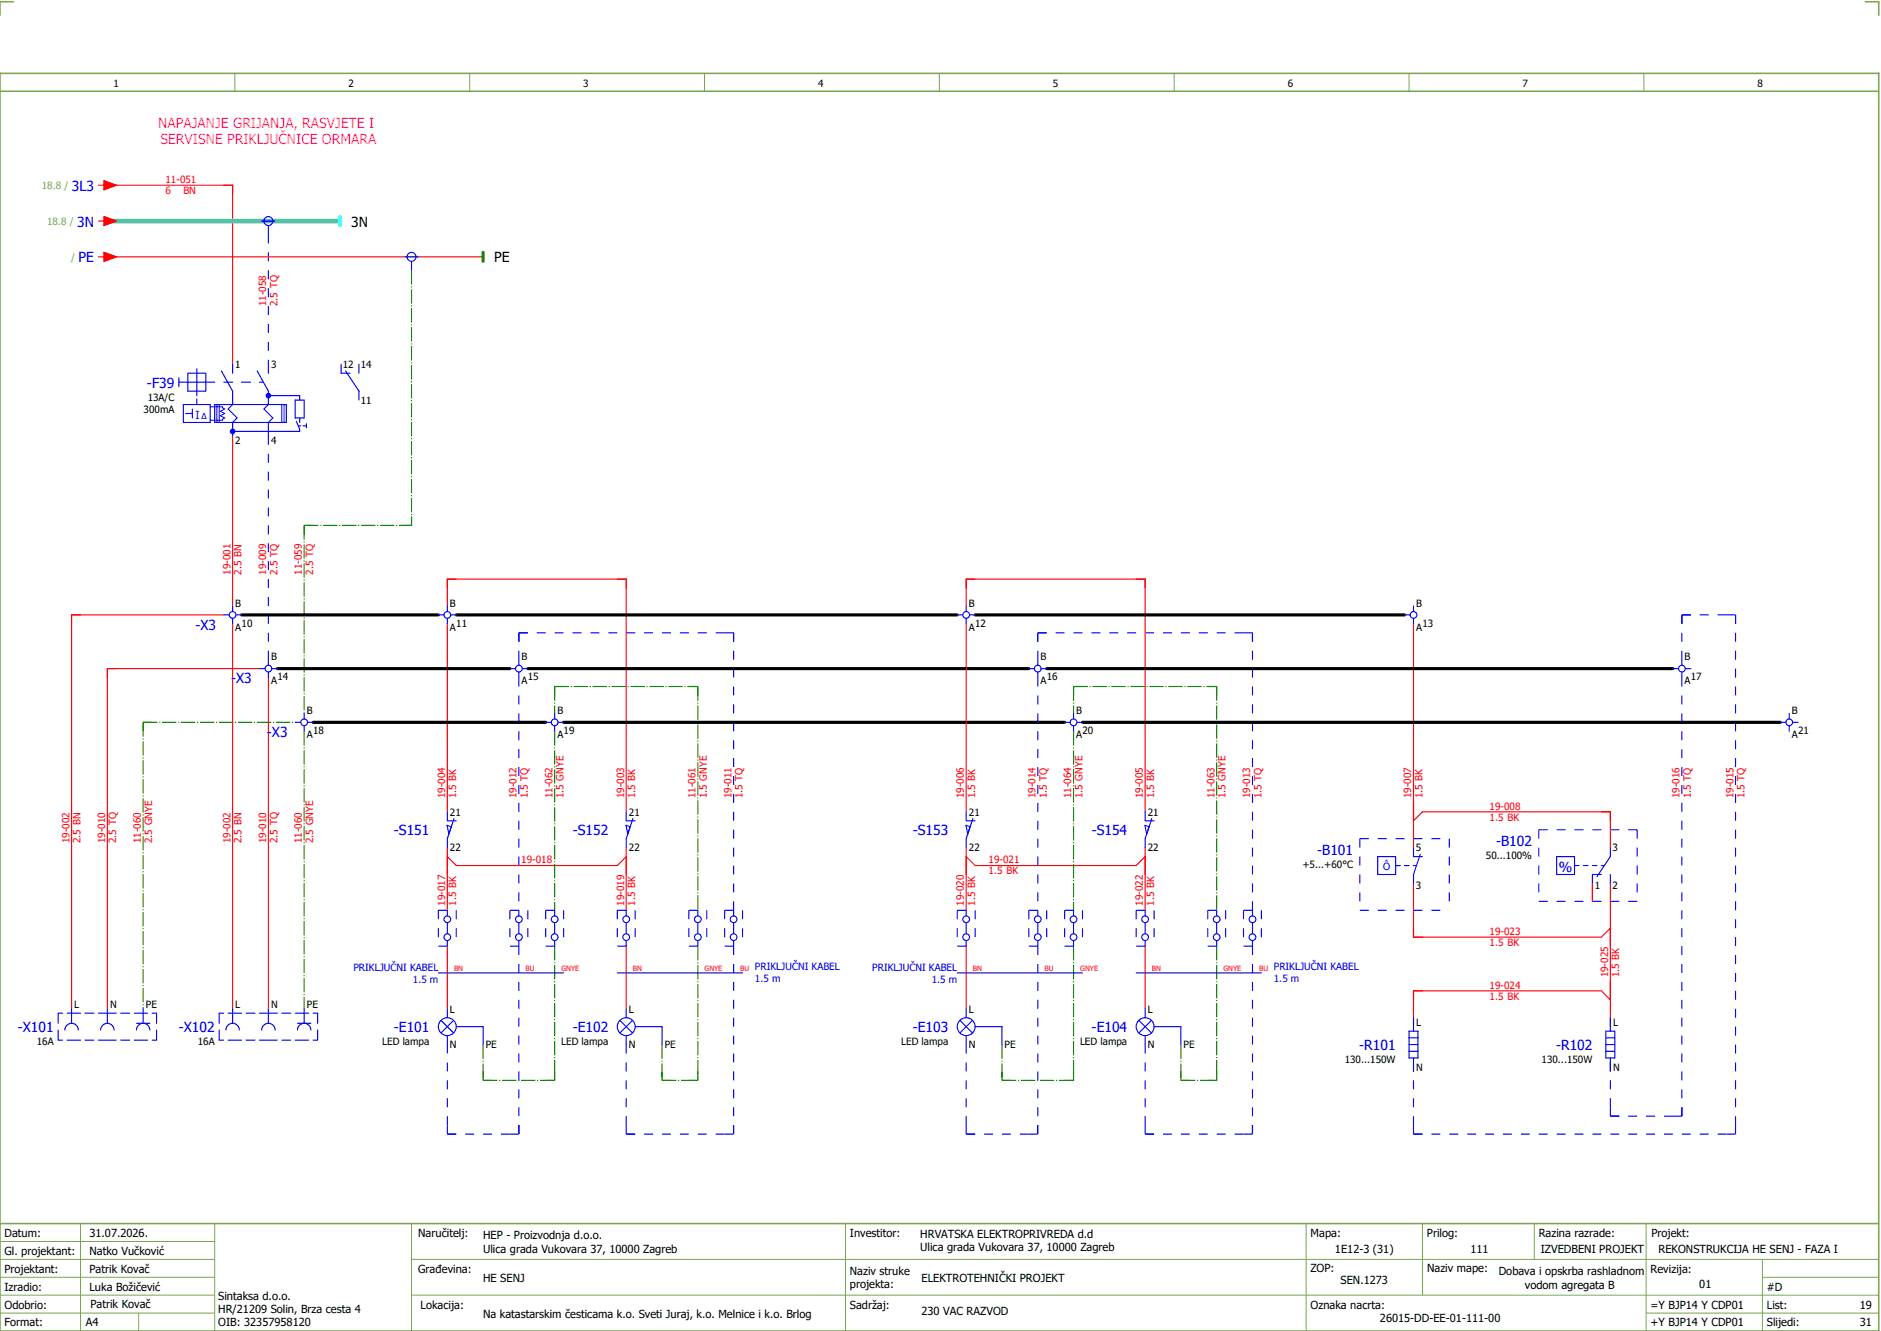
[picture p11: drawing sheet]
<svg xmlns="http://www.w3.org/2000/svg" width="421mm" height="297mm" viewBox="0 0 421 297" stroke-linecap="round" stroke-linejoin="round" font-family="sans-serif">
<path d="M0 16.4h420v281h-420zM3 .4h-3v3M417 .4h3v3M0 20.4h420M0 273.4h420" fill="none" stroke="#7ca552" stroke-width=".35"/>
<g fill="none" stroke="#7ca552" stroke-width=".22">
<path d="M52.5 16.4v4M105 16.4v4M157.5 16.4v4M210 16.4v4M262.5 16.4v4M315 16.4v4M367.5 16.4v4M0 277.4h48M18 273.4v24M48 273.4v24M92 273.4v24M189 273.4v24"/>
<path d="M292 273.4v23.8M318 273.4v16M343 273.4v8M368 273.4v23.8M0 281.4h48M0 285.4h47.8M0 293.4h47.8M31 293.4v4M47.8 289.4h-47.8M92 281.4h328M92 289.4h328M368 293.4h52"/>
<path d="M394 285.4h26M394 281.4v15.8"/>
</g>
<g fill="none" stroke="#f00" stroke-width=".25">
<path d="M24 41.4h28v40M24 57.4h84M52 97.4v38M50 137.4h-34v88M52 139.4v86M100 135.4v-6h40v52M100 139.4v42M216 135.4v-6h40v52M216 139.4v42M316 139.4v50M58 149.4h-34v76M60 151.4v74"/>
<path d="M100 189.4v14M100 191.4l2 2h36l2-2M140 189.4v14M216 191.4l2 2h36l2-2M216 189.4v14M256 189.4v14M316 197.4v12h42l2-2M316 183.4l2-2h42v8M356 197.4v4M360 197.4v32M100 211.4v14M140 211.4v14"/>
<path d="M216 211.4v14M256 211.4v14M360 223.4l-2-2h-42v8"/>
</g>
<g fill="none" stroke="#00f" stroke-width=".25" stroke-dasharray="2 2" stroke-linecap="butt">
<path d="M60 52.4v29M60 97.4v50M376 137.4h12M376 137.4v10M376 137.4h2M376 137.4v2M386 137.4h2M388 137.4v116M388 137.4v2M116 141.4h48M116 141.4v6M116 151.4v52"/>
<path d="M116 141.4h2M116 141.4v2M162 141.4h2M164 141.4v62M164 141.4v2M232 141.4h48M232 141.4v6M232 151.4v52M232 141.4h2M232 141.4v2M278 141.4h2M280 141.4v62"/>
<path d="M280 141.4v2M376 151.4v98M116 211.4v42M164 211.4v42M232 211.4v42M280 211.4v42M100 233.4v20M140 233.4v20M216 233.4v20M256 233.4v20M316 237.4v16M360 237.4v12"/>
<path d="M100 253.4h16M100 251.4v2M100 253.4h2M114 253.4h2M116 251.4v2M140 253.4h24M140 251.4v2M140 253.4h2M162 253.4h2M164 251.4v2M216 253.4h16M216 251.4v2"/>
<path d="M216 253.4h2M230 253.4h2M232 251.4v2M256 253.4h24M256 251.4v2M256 253.4h2M278 253.4h2M280 251.4v2M316 253.4h72M316 251.4v2M316 253.4h2M360 249.4h16"/>
<path d="M360 247.4v2M360 249.4h2M374 249.4h2M376 247.4v2M386 253.4h2M388 251.4v2"/>
</g>
<g fill="none" stroke="#008000" stroke-width=".25" stroke-dasharray="3.2 .4 .3 .4" stroke-linecap="butt">
<path d="M92 60.4v57M68 117.4h24M68 117.4v42M68 117.4h2M68 117.4v2M90 117.4h2M92 115.4v2M124 153.4h32M124 153.4v6M124 153.4h2M124 153.4v2M154 153.4h2"/>
<path d="M156 153.4v50M156 153.4v2M240 153.4h32M240 153.4v6M240 153.4h2M240 153.4v2M270 153.4h2M272 153.4v50M272 153.4v2M32 161.4h34M32 161.4v64M32 161.4h2"/>
<path d="M32 161.4v2M68 163.4v62M124 163.4v40M240 163.4v40M124 211.4v30M156 211.4v30M240 211.4v30M272 211.4v30M108 233.4v8M108 239.4v2M124 239.4v2M148 233.4v8"/>
<path d="M148 239.4v2M156 239.4v2M224 233.4v8M224 239.4v2M240 239.4v2M264 233.4v8M264 239.4v2M272 239.4v2M108 241.4h16M108 241.4h2M122 241.4h2M148 241.4h8"/>
<path d="M148 241.4h2M154 241.4h2M224 241.4h16M224 241.4h2M238 241.4h2M264 241.4h8M264 241.4h2M270 241.4h2"/>
</g>
<path d="M24 49.4h52" fill="none" stroke="#00d2d2" stroke-width="1"/>
<g fill="none" stroke="#00f" stroke-width=".25">
<path d="M90.5 57.4h3M92 58.4v2M40 85.4h8M40 84.4v2M41.5 92.4h1.5M42 83.4h4v4h-4zM44 82.4v6M44 89.1v1.3M52 90.4l-1 1 2 2-1 1M52 96.4h15M60 87.4v3l-1 1 2 2-1 1v3M60 81.4v2"/>
<path d="M60 88.4h7M66 89.4h2v4h-2zM66.7 95.1h.6M67 93.4v1M68.5 94.7v.9M100 206.1v2.5M116 206.1v2.5M124 206.1v2.5M140 206.1v2.5M156 206.1v2.5M164 206.1v2.5M216 206.1v2.5"/>
<path d="M232 206.1v2.5M240 206.1v2.5M256 206.1v2.5M272 206.1v2.5M280 206.1v2.5"/>
<circle cx="92" cy="57.4" r="1"/>
</g>
<path d="M54 137.4h44M102 137.4h112M218 137.4h96M62 149.4h52M118 149.4h112M234 149.4h140M70 161.4h52M126 161.4h112M242 161.4h156" fill="none" stroke="#000" stroke-width=".7"/>
<path d="M108 56.4v2" fill="none" stroke="#008000" stroke-width=".7"/>
<path d="M76 48.4v2" fill="none" stroke="#0ff" stroke-width=".7"/>
<path d="M48.5 90.4v4M49.8 90.9v.2l.5 .3-1.1 .5 1.1 .5-1.1 .5M50.3 93.4l-.5 .2M63 90.4v4M63.5 90.4v4" fill="none" stroke="#00f" stroke-width=".22"/>
<circle cx="60" cy="88.4" r=".63" fill="#00f"/>
<path d="M47 90.9h2.8M49.2 92.9l1.1 .5" fill="none" stroke="#00f" stroke-width=".22"/>
<path d="M41 90.4h6v4h-6zM49.5 82.9l2.5 4.5v3M50 85.4h2M57.5 82.9l2.5 4.5M66.2 94.1l.8 1.8" fill="none" stroke="#00f" stroke-width=".25"/>
<circle cx="52" cy="96.4" r=".62" fill="#00f"/>
<g fill="none" stroke="#00f" stroke-width=".25">
<path d="M58.5 49.4h3M60 50.4v2M43 91.4v2M48 90.4h16v4h-16zM52 81.4v2M52 94.4v3M54 85.4h2M58 85.4h.9M67 88.4v1M67 95.9v.5M67.7 95.1h.8M76.3 81.4v2h1.9"/>
<path d="M77.2 82.9l3.1 4.5v2M80.2 81.4v2M50 137.4h1.3M52 135.4v1.2M52 138.1v1.3M52.8 137.4h1.2M98 137.4h1.3M100 135.4v1.2M100 138.1v1.3M100.8 137.4h1.2M214 137.4h1.2M216 135.4v1.2"/>
<path d="M216 138.1v1.3M216.7 137.4h1.3M314 137.4h1.2M316 135.4v1.2M316 138.1v1.3M58 149.4h1.3M60 147.4v1.2M60 150.1v1.3M60.8 149.4h1.2M68 159.4v1.2M114 149.4h1.3M116 147.4v1.2"/>
<path d="M116 150.1v1.3M116.8 149.4h1.2M124 159.4v1.2M230 149.4h1.3M232 147.4v1.2M232 150.1v1.3M232.8 149.4h1.2M240 159.4v1.2M374 149.4h1.2M376 147.4v1.2M376 150.1v1.3M376.7 149.4h1.3"/>
<path d="M400 159.4v1.2M66 161.4h1.3M68 162.1v1.3M68.8 161.4h1.2M122 161.4h1.2M124 162.1v1.3M124.7 161.4h1.3M238 161.4h1.3M240 162.1v1.3M240.8 161.4h1.2M398 161.4h1.2M400 162.1v1.3"/>
<path d="M400.7 161.4h1.3M100 181.4v2h2M100.9 184.7l-.9-.3 .3 2M101.5 182.9l-1.5 4.5v2M140 181.4v2h2M140.9 184.7l-.9-.3 .3 2M141.5 182.9l-1.5 4.5v2M216 181.4v2h2M216.9 184.7l-.9-.3 .3 2M217.5 182.9l-1.5 4.5v2M256 181.4v2h2M256 187.4v2"/>
<path d="M256.9 184.7l-.9-.3 .3 2M257.5 182.9l-1.5 4.5M308 191.4h4v4h-4zM312 193.4h1M314 193.4h1M316 193.4h.7M316 189.4v2h2M317.5 190.9l-1.5 4.5v2M348 191.4h4v4h-4zM352 193.4h1M354 193.4h1M356 193.4h1"/>
<path d="M358 193.4h.7M358 195.4h-2v2M360 195.4v2M360 191.4l-3 4.5M360 189.4v2M98 217.4h28M100 203.4v1.2M100 210.1v1.3M116 203.4v1.2M116 210.1v1.3M124 203.4v1.2M124 210.1v1.3"/>
<path d="M138 217.4h28M140 203.4v1.2M140 210.1v1.3M156 203.4v1.2M156 210.1v1.3M164 203.4v1.2M164 210.1v1.3M214 217.4h28M216 203.4v1.2M216 210.1v1.3M232 203.4v1.2M232 210.1v1.3"/>
<path d="M240 203.4v1.2M240 210.1v1.3M254 217.4h28M256 203.4v1.2M256 210.1v1.3M272 203.4v1.2M272 210.1v1.3M280 203.4v1.2M280 210.1v1.3M13 230.1v2.3h1M14 226.4h-1v2.2M14.5 230.1a1.5 1.5 0 0 1 1.5-1.5 1.5 1.5 0 0 1 1.5 1.5"/>
<path d="M15 232.4h3M15 226.4h3M16 225.4v3.2M19 232.4h2M19 226.4h2M22 232.4h4M22 226.4h4M22.5 230.1a1.5 1.5 0 0 1 1.5-1.5 1.5 1.5 0 0 1 1.5 1.5M24 225.4v3.2M27 232.4h2M27 226.4h2M30 232.4h3"/>
<path d="M30 226.4h3M30.5 230.1a1.5 1.5 0 0 1 1.5-1.5 1.5 1.5 0 0 1 1.5 1.5M30.5 228.6h3M32 225.4v3.2M34 226.4h1v2.2M35 230.1v2.3h-1M49 230.1v2.3h1M50 226.4h-1v2.2M50.5 230.1a1.5 1.5 0 0 1 1.5-1.5 1.5 1.5 0 0 1 1.5 1.5M51 232.4h3M51 226.4h3M52 225.4v3.2"/>
<path d="M55 232.4h2M55 226.4h2M58 232.4h4M58 226.4h4M58.5 230.1a1.5 1.5 0 0 1 1.5-1.5 1.5 1.5 0 0 1 1.5 1.5M60 225.4v3.2M63 232.4h2M63 226.4h2M66 232.4h3M66 226.4h3M66.5 230.1a1.5 1.5 0 0 1 1.5-1.5 1.5 1.5 0 0 1 1.5 1.5M66.5 228.6h3"/>
<path d="M68 225.4v3.2M70 226.4h1v2.2M71 230.1v2.3h-1M98.6 228l2.8 2.8M100 225.4v2M100 231.4v2M101.4 228l-2.8 2.8M102 229.4h6v4M138.6 228l2.8 2.8M140 225.4v2M140 231.4v2M141.4 228l-2.8 2.8"/>
<path d="M142 229.4h6v4M214.6 228l2.8 2.8M216 225.4v2M216 231.4v2M217.4 228l-2.8 2.8M218 229.4h6v4M254.6 228l2.8 2.8M256 225.4v2M256 231.4v2M257.4 228l-2.8 2.8M258 229.4h6v4M315 233.4h2"/>
<path d="M315 230.4h2v6h-2zM315 231.9h2M315 234.9h2M316 227.4v3M316 236.4v3M359 233.4h2M359 230.4h2v6h-2zM359 231.9h2M359 234.9h2M360 227.4v3M360 236.4v3"/>
<circle cx="60" cy="49.4" r="1"/>
<circle cx="52" cy="137.4" r=".75"/>
<circle cx="100" cy="137.4" r=".75"/>
<circle cx="216" cy="137.4" r=".75"/>
<circle cx="316" cy="137.4" r=".75"/>
<circle cx="60" cy="149.4" r=".75"/>
<circle cx="116" cy="149.4" r=".75"/>
<circle cx="232" cy="149.4" r=".75"/>
<circle cx="376" cy="149.4" r=".75"/>
<circle cx="68" cy="161.4" r=".75"/>
<circle cx="124" cy="161.4" r=".75"/>
<circle cx="240" cy="161.4" r=".75"/>
<circle cx="400" cy="161.4" r=".75"/>
<circle cx="100" cy="205.4" r=".75"/>
<circle cx="100" cy="209.4" r=".75"/>
<circle cx="116" cy="205.4" r=".75"/>
<circle cx="116" cy="209.4" r=".75"/>
<circle cx="124" cy="205.4" r=".75"/>
<circle cx="124" cy="209.4" r=".75"/>
<circle cx="140" cy="205.4" r=".75"/>
<circle cx="140" cy="209.4" r=".75"/>
<circle cx="156" cy="205.4" r=".75"/>
<circle cx="156" cy="209.4" r=".75"/>
<circle cx="164" cy="205.4" r=".75"/>
<circle cx="164" cy="209.4" r=".75"/>
<circle cx="216" cy="205.4" r=".75"/>
<circle cx="216" cy="209.4" r=".75"/>
<circle cx="232" cy="205.4" r=".75"/>
<circle cx="232" cy="209.4" r=".75"/>
<circle cx="240" cy="205.4" r=".75"/>
<circle cx="240" cy="209.4" r=".75"/>
<circle cx="256" cy="205.4" r=".75"/>
<circle cx="256" cy="209.4" r=".75"/>
<circle cx="272" cy="205.4" r=".75"/>
<circle cx="272" cy="209.4" r=".75"/>
<circle cx="280" cy="205.4" r=".75"/>
<circle cx="280" cy="209.4" r=".75"/>
<circle cx="100" cy="229.4" r="2"/>
<circle cx="140" cy="229.4" r="2"/>
<circle cx="216" cy="229.4" r="2"/>
<circle cx="256" cy="229.4" r="2"/>
</g>
<path d="M49 90.4v4M49.8 93.6v.3h-2.8" fill="none" stroke="#00f" stroke-width=".22"/>
<g fill="none" stroke="#00f" stroke-width=".25" stroke-dasharray="2 2" stroke-linecap="butt">
<path d="M304 187.4h20M304 187.4v16M324 187.4v16M344 185.4h22M344 185.4v16M366 185.4v16M98 211.4h4M98 203.4h4M98 203.4v8M102 203.4v8M114 211.4h4M114 203.4h4"/>
<path d="M114 203.4v8M118 203.4v8M122 211.4h4M122 203.4h4M122 203.4v8M126 203.4v8M138 211.4h4M138 203.4h4M138 203.4v8M142 203.4v8M154 211.4h4M154 203.4h4"/>
<path d="M154 203.4v8M158 203.4v8M162 211.4h4M162 203.4h4M162 203.4v8M166 203.4v8M214 211.4h4M214 203.4h4M214 203.4v8M218 203.4v8M230 211.4h4M230 203.4h4"/>
<path d="M230 203.4v8M234 203.4v8M238 211.4h4M238 203.4h4M238 203.4v8M242 203.4v8M254 211.4h4M254 203.4h4M254 203.4v8M258 203.4v8M270 211.4h4M270 203.4h4"/>
<path d="M270 203.4v8M274 203.4v8M278 211.4h4M278 203.4h4M278 203.4v8M282 203.4v8M304 203.4h20M344 201.4h22"/>
</g>
<g fill="#f00" stroke="#f00" stroke-width=".22">
<path d="M23.2 56.4l2.8 1-2.8 1z"/>
<path d="M23.2 40.4l2.8 1-2.8 1z"/>
<path d="M23.2 48.4l2.8 1-2.8 1z"/>
</g>
<path d="M22 57.4h1.2M22 41.4h1.2M22 49.4h1.2M23.2 56.4l2.8 1-2.8 1zM23.2 40.4l2.8 1-2.8 1zM23.2 48.4l2.8 1-2.8 1z" fill="none" stroke="#f00" stroke-width=".25"/>
<g font-size="3.1" fill="#f0f">
<text x="35.4" y="28.5">NAPAJANJE GRIJANJA, RASVJETE I</text>
<text x="35.9" y="32.3">SERVISNE PRIKLJUČNICE ORMARA</text>
</g>
<g font-size="3.1" fill="#00f">
<text x="16.1" y="42.6">3L3</text>
<text x="17.2" y="50.6">3N</text>
<text x="17.5" y="58.6">PE</text>
<text x="32.9" y="86.6">-F39</text>
<text x="43.7" y="140.7">-X3</text>
<text x="51.7" y="152.7">-X3</text>
<text x="59.7" y="164.7">-X3</text>
<text x="88.1" y="186.6">-S151</text>
<text x="128.1" y="186.6">-S152</text>
<text x="204.1" y="186.6">-S153</text>
<text x="244.1" y="186.6">-S154</text>
<text x="294.5" y="191">-B101</text>
<text x="334.5" y="189">-B102</text>
<text x="348.5" y="194.8">%</text>
<text x="4" y="230.6">-X101</text>
<text x="40" y="230.6">-X102</text>
<text x="88" y="230.6">-E101</text>
<text x="128" y="230.6">-E102</text>
<text x="204" y="230.6">-E103</text>
<text x="244" y="230.6">-E104</text>
<text x="303.9" y="234.6">-R101</text>
<text x="347.9" y="234.6">-R102</text>
</g>
<g font-size="3.1">
<text x="78.5" y="50.6">3N</text>
<text x="110.5" y="58.6">PE</text>
</g>
<text font-size="2.5" fill="#00f" x="43.7" y="93.6">I</text>
<g font-size="2.5">
<text x="1" y="276.4">Datum:</text>
<text x="1" y="280.4">Gl. projektant:</text>
<text x="20" y="276.4">31.07.2026.</text>
<text x="20" y="280.4">Natko Vučković</text>
<text x="93.5" y="276.4">Naručitelj:</text>
<text x="108" y="276.9">HEP - Proizvodnja d.o.o.</text>
<text x="108" y="279.9">Ulica grada Vukovara 37, 10000 Zagreb</text>
<text x="190" y="276.4">Investitor:</text>
<text x="205.7" y="276.6">HRVATSKA ELEKTROPRIVREDA d.d</text>
<text x="205.7" y="279.6">Ulica grada Vukovara 37, 10000 Zagreb</text>
<text x="293" y="276.4">Mapa:</text>
<text x="298.4" y="279.9">1E12-3 (31)</text>
<text x="319" y="276.4">Prilog:</text>
<text x="328.7" y="279.9">111</text>
<text x="344" y="276.4">Razina razrade:</text>
<text x="344.4" y="279.9">IZVEDBENI PROJEKT</text>
<text x="369.2" y="276.3">Projekt:</text>
<text x="370.8" y="279.9">REKONSTRUKCIJA HE SENJ - FAZA I</text>
<text x="1" y="284.4">Projektant:</text>
<text x="20" y="284.4">Patrik Kovač</text>
<text x="93.5" y="284.4">Građevina:</text>
<text x="108" y="286.4">HE SENJ</text>
<text x="190" y="284.9">Naziv struke</text>
<text x="190" y="287.9">projekta:</text>
<text x="206" y="286.5">ELEKTROTEHNIČKI PROJEKT</text>
<text x="293" y="284.3">ZOP:</text>
<text x="299.7" y="286.9">SEN.1273</text>
<text x="319" y="284.3">Naziv mape:</text>
<text x="335.1" y="285">Dobava i opskrba rashladnom</text>
<text x="340.9" y="288">vodom agregata B</text>
<text x="369" y="284.4">Revizija:</text>
<text x="379.9" y="287.9">01</text>
<text x="1" y="288.4">Izradio:</text>
<text x="1" y="292.4">Odobrio:</text>
<text x="20" y="288.4">Luka Božičević</text>
<text x="20.2" y="292.3">Patrik Kovač</text>
<text x="48.8" y="290.4">Sintaksa d.o.o.</text>
<text x="48.8" y="293.4">HR/21209 Solin, Brza cesta 4</text>
<text x="94" y="292.4">Lokacija:</text>
<text x="190" y="292.4">Sadržaj:</text>
<text x="206" y="293.9">230 VAC RAZVOD</text>
<text x="293" y="292.4">Oznaka nacrta:</text>
<text x="369" y="292.4">=Y BJP14 Y CDP01</text>
<text x="395" y="292.4">List:</text>
<text x="395" y="288.4">#D</text>
<text x="415.8" y="292.4">19</text>
<text x="1" y="296.4">Format:</text>
<text x="19.2" y="296.4">A4</text>
<text x="48.8" y="296.4">OIB: 32357958120</text>
<text x="108" y="294.4">Na katastarskim česticama k.o. Sveti Juraj, k.o. Melnice i k.o. Brlog</text>
<text x="308.5" y="295.4">26015-DD-EE-01-111-00</text>
<text x="369" y="296.4">+Y BJP14 Y CDP01</text>
<text x="395" y="296.4">Slijedi:</text>
<text x="415.8" y="296.4">31</text>
</g>
<g font-size="2.2">
<text x="25.4" y="19.4">1</text>
<text x="77.9" y="19.4">2</text>
<text x="130.4" y="19.4">3</text>
<text x="182.9" y="19.4">4</text>
<text x="235.4" y="19.4">5</text>
<text x="287.9" y="19.4">6</text>
<text x="340.4" y="19.4">7</text>
<text x="392.9" y="19.4">8</text>
<text x="52.6" y="82.3">1</text>
<text x="60.6" y="82.3">3</text>
<text x="76.7" y="82.3">12</text>
<text x="80.6" y="82.3">14</text>
<text x="33" y="89.5">13A/C</text>
<text x="32.1" y="92.2">300mA</text>
<text x="80.6" y="90.2">11</text>
<text x="52.6" y="99.2">2</text>
<text x="60.6" y="99.2">4</text>
<text x="52.6" y="135.5">B</text>
<text x="100.6" y="135.5">B</text>
<text x="216.6" y="135.5">B</text>
<text x="316.6" y="135.5">B</text>
<text x="52.6" y="140.9">A</text>
<text x="54" y="140">10</text>
<text x="100.6" y="140.9">A</text>
<text x="102" y="140">11</text>
<text x="216.6" y="140.9">A</text>
<text x="218" y="140">12</text>
<text x="316.6" y="140.9">A</text>
<text x="318" y="140">13</text>
<text x="60.6" y="147.5">B</text>
<text x="116.6" y="147.5">B</text>
<text x="232.6" y="147.5">B</text>
<text x="376.6" y="147.5">B</text>
<text x="60.6" y="152.9">A</text>
<text x="62" y="152">14</text>
<text x="116.6" y="152.9">A</text>
<text x="118" y="152">15</text>
<text x="232.6" y="152.9">A</text>
<text x="234" y="152">16</text>
<text x="376.6" y="152.9">A</text>
<text x="378" y="152">17</text>
<text x="68.6" y="159.5">B</text>
<text x="124.6" y="159.5">B</text>
<text x="240.6" y="159.5">B</text>
<text x="400.6" y="159.5">B</text>
<text x="68.6" y="164.9">A</text>
<text x="70" y="164">18</text>
<text x="124.6" y="164.9">A</text>
<text x="126" y="164">19</text>
<text x="240.6" y="164.9">A</text>
<text x="242" y="164">20</text>
<text x="400.6" y="164.9">A</text>
<text x="402" y="164">21</text>
<text x="100.6" y="182.3">21</text>
<text x="140.6" y="182.3">21</text>
<text x="216.6" y="182.3">21</text>
<text x="256.6" y="182.3">21</text>
<text x="100.6" y="190.2">22</text>
<text x="140.6" y="190.2">22</text>
<text x="216.6" y="190.2">22</text>
<text x="256.6" y="190.2">22</text>
<text x="316.5" y="190.1">5</text>
<text x="332.2" y="191.9">50...100%</text>
<text x="360.5" y="190.1">3</text>
<text x="291.2" y="193.9">+5...+60°C</text>
<text x="316.5" y="198.6">3</text>
<text x="356.5" y="198.6">1</text>
<text x="360.5" y="198.6">2</text>
<text x="16.6" y="225.3">L</text>
<text x="24.6" y="225.3">N</text>
<text x="32.6" y="225.3">PE</text>
<text x="52.6" y="225.3">L</text>
<text x="60.6" y="225.3">N</text>
<text x="68.6" y="225.3">PE</text>
<text x="100.6" y="226.3">L</text>
<text x="140.6" y="226.3">L</text>
<text x="216.6" y="226.3">L</text>
<text x="256.6" y="226.3">L</text>
<text x="8.2" y="233.5">16A</text>
<text x="44.2" y="233.5">16A</text>
<text x="85.4" y="233.5">LED lampa</text>
<text x="125.4" y="233.5">LED lampa</text>
<text x="201.4" y="233.5">LED lampa</text>
<text x="241.4" y="233.5">LED lampa</text>
<text x="316.6" y="229.3">L</text>
<text x="360.6" y="229.3">L</text>
<text x="100.6" y="234.2">N</text>
<text x="108.6" y="234.2">PE</text>
<text x="140.6" y="234.2">N</text>
<text x="148.6" y="234.2">PE</text>
<text x="216.6" y="234.2">N</text>
<text x="224.6" y="234.2">PE</text>
<text x="256.6" y="234.2">N</text>
<text x="264.6" y="234.2">PE</text>
<text x="300.6" y="237.5">130...150W</text>
<text x="316.6" y="239.2">N</text>
<text x="344.6" y="237.5">130...150W</text>
<text x="360.6" y="239.2">N</text>
</g>
<g font-size="2.2" fill="#f00">
<text x="37" y="40.9">11-051</text>
<text x="37" y="43.4">6</text>
<text x="41" y="43.4">BN</text>
<text x="59.5" y="68.4" transform="rotate(-90 59.5 68.4)">11-058</text>
<text x="62" y="68.4" transform="rotate(-90 62 68.4)">2.5 TQ</text>
<text x="51.5" y="128.4" transform="rotate(-90 51.5 128.4)">19-001</text>
<text x="54" y="128.4" transform="rotate(-90 54 128.4)">2.5 BN</text>
<text x="59.5" y="128.4" transform="rotate(-90 59.5 128.4)">19-009</text>
<text x="62" y="128.4" transform="rotate(-90 62 128.4)">2.5 TQ</text>
<text x="67.5" y="128.4" transform="rotate(-90 67.5 128.4)">11-059</text>
<text x="70" y="128.4" transform="rotate(-90 70 128.4)">2.5 TQ</text>
<text x="99.5" y="178.4" transform="rotate(-90 99.5 178.4)">19-004</text>
<text x="102" y="178.4" transform="rotate(-90 102 178.4)">1.5 BK</text>
<text x="115.5" y="178.4" transform="rotate(-90 115.5 178.4)">19-012</text>
<text x="118" y="178.4" transform="rotate(-90 118 178.4)">1.5 TQ</text>
<text x="123.5" y="178.4" transform="rotate(-90 123.5 178.4)">11-062</text>
<text x="126" y="178.4" transform="rotate(-90 126 178.4)">1.5 GNYE</text>
<text x="139.5" y="178.4" transform="rotate(-90 139.5 178.4)">19-003</text>
<text x="142" y="178.4" transform="rotate(-90 142 178.4)">1.5 BK</text>
<text x="155.5" y="178.4" transform="rotate(-90 155.5 178.4)">11-061</text>
<text x="158" y="178.4" transform="rotate(-90 158 178.4)">1.5 GNYE</text>
<text x="163.5" y="178.4" transform="rotate(-90 163.5 178.4)">19-011</text>
<text x="166" y="178.4" transform="rotate(-90 166 178.4)">1.5 TQ</text>
<text x="215.5" y="178.4" transform="rotate(-90 215.5 178.4)">19-006</text>
<text x="218" y="178.4" transform="rotate(-90 218 178.4)">1.5 BK</text>
<text x="231.5" y="178.4" transform="rotate(-90 231.5 178.4)">19-014</text>
<text x="234" y="178.4" transform="rotate(-90 234 178.4)">1.5 TQ</text>
<text x="239.5" y="178.4" transform="rotate(-90 239.5 178.4)">11-064</text>
<text x="242" y="178.4" transform="rotate(-90 242 178.4)">1.5 GNYE</text>
<text x="255.5" y="178.4" transform="rotate(-90 255.5 178.4)">19-005</text>
<text x="258" y="178.4" transform="rotate(-90 258 178.4)">1.5 BK</text>
<text x="271.5" y="178.4" transform="rotate(-90 271.5 178.4)">11-063</text>
<text x="274" y="178.4" transform="rotate(-90 274 178.4)">1.5 GNYE</text>
<text x="279.5" y="178.4" transform="rotate(-90 279.5 178.4)">19-013</text>
<text x="282" y="178.4" transform="rotate(-90 282 178.4)">1.5 TQ</text>
<text x="315.5" y="178.4" transform="rotate(-90 315.5 178.4)">19-007</text>
<text x="318" y="178.4" transform="rotate(-90 318 178.4)">1.5 BK</text>
<text x="375.5" y="178.4" transform="rotate(-90 375.5 178.4)">19-016</text>
<text x="378" y="178.4" transform="rotate(-90 378 178.4)">1.5 TQ</text>
<text x="387.5" y="178.4" transform="rotate(-90 387.5 178.4)">19-015</text>
<text x="390" y="178.4" transform="rotate(-90 390 178.4)">1.5 TQ</text>
<text x="333" y="180.9">19-008</text>
<text x="333" y="183.4">1.5 BK</text>
<text x="15.5" y="188.4" transform="rotate(-90 15.5 188.4)">19-002</text>
<text x="18" y="188.4" transform="rotate(-90 18 188.4)">2.5 BN</text>
<text x="23.5" y="188.4" transform="rotate(-90 23.5 188.4)">19-010</text>
<text x="26" y="188.4" transform="rotate(-90 26 188.4)">2.5 TQ</text>
<text x="31.5" y="188.4" transform="rotate(-90 31.5 188.4)">11-060</text>
<text x="34" y="188.4" transform="rotate(-90 34 188.4)">2.5 GNYE</text>
<text x="51.5" y="188.4" transform="rotate(-90 51.5 188.4)">19-002</text>
<text x="54" y="188.4" transform="rotate(-90 54 188.4)">2.5 BN</text>
<text x="59.5" y="188.4" transform="rotate(-90 59.5 188.4)">19-010</text>
<text x="62" y="188.4" transform="rotate(-90 62 188.4)">2.5 TQ</text>
<text x="67.5" y="188.4" transform="rotate(-90 67.5 188.4)">11-060</text>
<text x="70" y="188.4" transform="rotate(-90 70 188.4)">2.5 GNYE</text>
<text x="116.5" y="192.8">19-018</text>
<text x="221" y="192.9">19-021</text>
<text x="221" y="195.4">1.5 BK</text>
<text x="99.5" y="202.4" transform="rotate(-90 99.5 202.4)">19-017</text>
<text x="102" y="202.4" transform="rotate(-90 102 202.4)">1.5 BK</text>
<text x="139.5" y="202.4" transform="rotate(-90 139.5 202.4)">19-019</text>
<text x="142" y="202.4" transform="rotate(-90 142 202.4)">1.5 BK</text>
<text x="215.5" y="202.4" transform="rotate(-90 215.5 202.4)">19-020</text>
<text x="218" y="202.4" transform="rotate(-90 218 202.4)">1.5 BK</text>
<text x="255.5" y="202.4" transform="rotate(-90 255.5 202.4)">19-022</text>
<text x="258" y="202.4" transform="rotate(-90 258 202.4)">1.5 BK</text>
<text x="333" y="208.9">19-023</text>
<text x="333" y="211.4">1.5 BK</text>
<text x="333" y="220.9">19-024</text>
<text x="359.5" y="218.4" transform="rotate(-90 359.5 218.4)">19-025</text>
<text x="362" y="218.4" transform="rotate(-90 362 218.4)">1.5 BK</text>
<text x="333" y="223.4">1.5 BK</text>
</g>
<g font-size="2.2" fill="#7ca552">
<text x="9.4" y="42.3">18.8 /</text>
<text x="10.5" y="50.3">18.8 /</text>
<text x="15.9" y="58.3">/</text>
</g>
<g font-size="2.2" fill="#00f">
<text x="309.2" y="194.3">Ô</text>
<text x="79" y="216.9">PRIKLJUČNI KABEL</text>
<text x="92.3" y="219.6">1.5 m</text>
<text x="168.8" y="216.6">PRIKLJUČNI KABEL</text>
<text x="168.8" y="219.3">1.5 m</text>
<text x="195" y="216.9">PRIKLJUČNI KABEL</text>
<text x="208.3" y="219.6">1.5 m</text>
<text x="284.8" y="216.6">PRIKLJUČNI KABEL</text>
<text x="284.8" y="219.3">1.5 m</text>
</g>
<text font-size="1.9" fill="#00f" x="45" y="93.5">Δ</text>
<g font-size="1.6" fill="#f00">
<text x="101.5" y="216.9">BN</text>
<text x="117.5" y="216.9">BU</text>
<text x="125.5" y="216.9">GNYE</text>
<text x="141.5" y="216.9">BN</text>
<text x="157.5" y="216.9">GNYE</text>
<text x="165.5" y="216.9">BU</text>
<text x="217.5" y="216.9">BN</text>
<text x="233.5" y="216.9">BU</text>
<text x="241.5" y="216.9">GNYE</text>
<text x="257.5" y="216.9">BN</text>
<text x="273.5" y="216.9">GNYE</text>
<text x="281.5" y="216.9">BU</text>
</g>
</svg>
